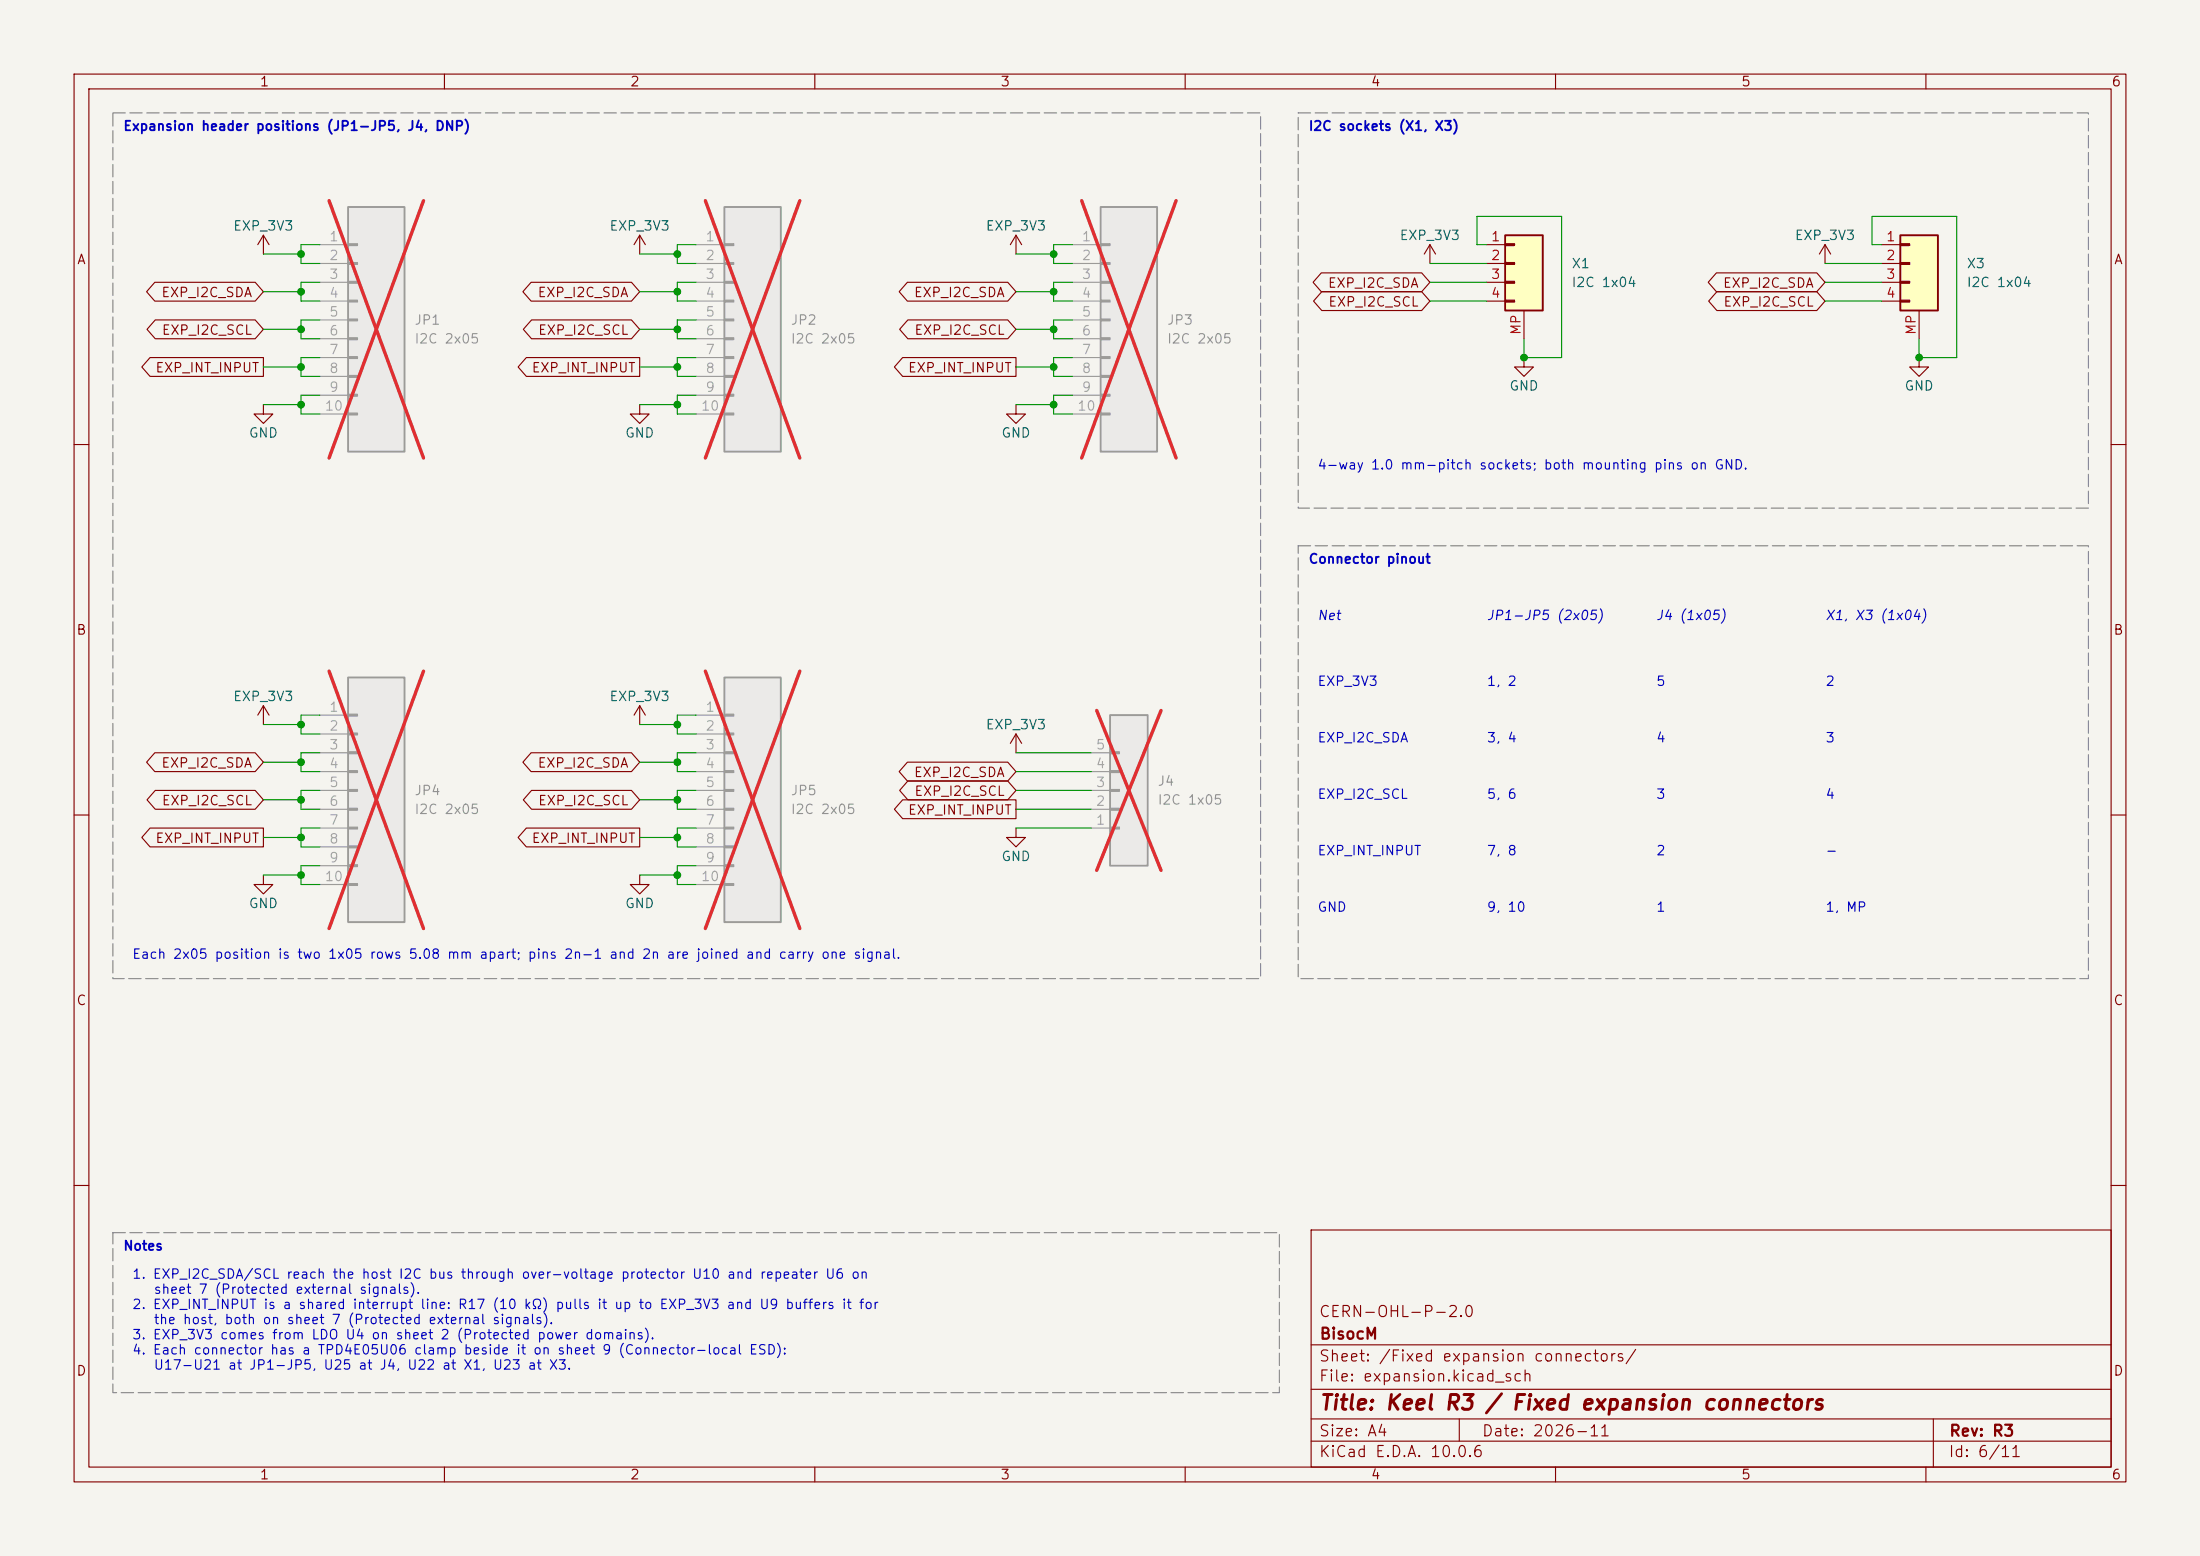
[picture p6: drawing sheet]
<svg xmlns="http://www.w3.org/2000/svg" width="297mm" height="210mm" viewBox="0 0 297 210" stroke-linecap="round" stroke-linejoin="round" font-family="sans-serif">
<path d="M0 0h297v210h-297z" fill="#f5f4ef" stroke="#f5f4ef" stroke-width=".14"/>
<g fill="none" stroke="#840000" stroke-width=".15">
<path d="M10 10h277v190h-277zM12 12h273v186h-273zM60 10v2M110 10v2M160 10v2M210 10v2M260 10v2M10 60h2M285 60h2M10 110h2M285 110h2M10 160h2"/>
<path d="M177 166h108v32h-108zM285 160h2M60 198v2M110 198v2M160 198v2M177 194.5h108M177 191.5h108M177 187.5h108M177 181.5h108M197 191.5v3M210 198v2M260 198v2"/>
<path d="M261 191.5v6.5"/>
</g>
<path d="M97.8 27.9h7.6v33.1h-7.6z" fill="#ebeae8"/>
<path d="M97.8 27.9h7.6v33.1h-7.6z" fill="none" stroke="#9c9b98" stroke-width=".25"/>
<g fill="#9c9b98" stroke="#9c9b98" stroke-width=".15">
<path d="M97.8 32.9h1.3v.2h-1.3z"/>
<path d="M97.8 35.4h1.3v.3h-1.3z"/>
<path d="M97.8 38h1.3v.2h-1.3z"/>
<path d="M97.8 40.5h1.3v.3h-1.3z"/>
<path d="M97.8 43.1h1.3v.2h-1.3z"/>
<path d="M97.8 45.6h1.3v.2h-1.3z"/>
<path d="M97.8 48.1h1.3v.3h-1.3z"/>
<path d="M97.8 50.7h1.3v.2h-1.3z"/>
<path d="M97.8 53.2h1.3v.3h-1.3z"/>
<path d="M97.8 55.8h1.3v.2h-1.3z"/>
</g>
<path d="M94 33h3.8M94 35.6h3.8M94 38.1h3.8M94 40.6h3.8M94 43.2h3.8M94 45.7h3.8M94 48.3h3.8M94 50.8h3.8M94 53.3h3.8M94 55.9h3.8" fill="none" stroke="#9c9b98" stroke-width=".15"/>
<path d="M95.2 27.1l12.8 34.7M108 27.1l-12.8 34.7" fill="none" stroke="#e12e31" stroke-width=".46"/>
<path d="M47 27.9h7.6v33.1h-7.6z" fill="#ebeae8"/>
<path d="M47 27.9h7.6v33.1h-7.6z" fill="none" stroke="#9c9b98" stroke-width=".25"/>
<g fill="#9c9b98" stroke="#9c9b98" stroke-width=".15">
<path d="M47 32.9h1.3v.2h-1.3z"/>
<path d="M47 35.4h1.3v.3h-1.3z"/>
<path d="M47 38h1.3v.2h-1.3z"/>
<path d="M47 40.5h1.3v.3h-1.3z"/>
<path d="M47 43.1h1.3v.2h-1.3z"/>
<path d="M47 45.6h1.3v.2h-1.3z"/>
<path d="M47 48.1h1.3v.3h-1.3z"/>
<path d="M47 50.7h1.3v.2h-1.3z"/>
<path d="M47 53.2h1.3v.3h-1.3z"/>
<path d="M47 55.8h1.3v.2h-1.3z"/>
</g>
<path d="M43.2 33h3.8M43.2 35.6h3.8M43.2 38.1h3.8M43.2 40.6h3.8M43.2 43.2h3.8M43.2 45.7h3.8M43.2 48.3h3.8M43.2 50.8h3.8M43.2 53.3h3.8M43.2 55.9h3.8" fill="none" stroke="#9c9b98" stroke-width=".15"/>
<path d="M44.4 27.1l12.8 34.7M57.2 27.1l-12.8 34.7" fill="none" stroke="#e12e31" stroke-width=".46"/>
<path d="M86.4 95.3l-.8 1.2M86.4 95.3l.7 1.2M86.4 95.3v2.5M35.6 118.1v1.3h1.2l-1.2 1.3-1.3-1.3h1.3" fill="none" stroke="#840000" stroke-width=".15"/>
<path d="M149.9 96.5h5v20.3h-5z" fill="#ebeae8"/>
<path d="M149.9 96.5h5v20.3h-5z" fill="none" stroke="#9c9b98" stroke-width=".25"/>
<g fill="#9c9b98" stroke="#9c9b98" stroke-width=".15">
<path d="M149.9 111.6h1.2v.3h-1.2z"/>
<path d="M149.9 109.1h1.2v.2h-1.2z"/>
<path d="M149.9 106.6h1.2v.2h-1.2z"/>
<path d="M149.9 104h1.2v.3h-1.2z"/>
<path d="M149.9 101.5h1.2v.2h-1.2z"/>
</g>
<path d="M147.3 111.8h2.6M147.3 109.2h2.6M147.3 106.7h2.6M147.3 104.1h2.6M147.3 101.6h2.6" fill="none" stroke="#9c9b98" stroke-width=".15"/>
<path d="M148.1 95.9l8.6 21.6M156.7 95.9l-8.6 21.6" fill="none" stroke="#e12e31" stroke-width=".46"/>
<path d="M86.4 31.8l-.8 1.2M86.4 31.8l.7 1.2M86.4 31.8v2.5M86.4 54.6v1.3h1.2l-1.2 1.3-1.3-1.3h1.3M259.1 48.3v1.2h1.2l-1.2 1.3-1.3-1.3h1.3M35.6 95.3l-.8 1.2M35.6 95.3l.7 1.2M35.6 95.3v2.5M86.4 118.1v1.3h1.2l-1.2 1.3-1.3-1.3h1.3M137.2 111.8v1.2h1.2l-1.2 1.3-1.3-1.3h1.3" fill="none" stroke="#840000" stroke-width=".15"/>
<path d="M47 91.4h7.6v33.1h-7.6z" fill="#ebeae8"/>
<path d="M47 91.4h7.6v33.1h-7.6z" fill="none" stroke="#9c9b98" stroke-width=".25"/>
<g fill="#9c9b98" stroke="#9c9b98" stroke-width=".15">
<path d="M47 96.4h1.3v.2h-1.3z"/>
<path d="M47 98.9h1.3v.3h-1.3z"/>
<path d="M47 101.5h1.3v.2h-1.3z"/>
<path d="M47 104h1.3v.3h-1.3z"/>
<path d="M47 106.6h1.3v.2h-1.3z"/>
<path d="M47 109.1h1.3v.2h-1.3z"/>
<path d="M47 111.6h1.3v.3h-1.3z"/>
<path d="M47 114.2h1.3v.2h-1.3z"/>
<path d="M47 116.7h1.3v.3h-1.3z"/>
<path d="M47 119.3h1.3v.2h-1.3z"/>
</g>
<path d="M43.2 96.5h3.8M43.2 99.1h3.8M43.2 101.6h3.8M43.2 104.1h3.8M43.2 106.7h3.8M43.2 109.2h3.8M43.2 111.8h3.8M43.2 114.3h3.8M43.2 116.8h3.8M43.2 119.4h3.8" fill="none" stroke="#9c9b98" stroke-width=".15"/>
<path d="M44.4 90.6l12.8 34.7M57.2 90.6l-12.8 34.7" fill="none" stroke="#e12e31" stroke-width=".46"/>
<path d="M35.6 31.8l-.8 1.2M35.6 31.8l.7 1.2M35.6 31.8v2.5M35.6 54.6v1.3h1.2l-1.2 1.3-1.3-1.3h1.3M137.2 99.1l-.8 1.2M137.2 99.1l.7 1.2M137.2 99.1v2.5" fill="none" stroke="#840000" stroke-width=".15"/>
<path d="M97.8 91.4h7.6v33.1h-7.6z" fill="#ebeae8"/>
<path d="M97.8 91.4h7.6v33.1h-7.6z" fill="none" stroke="#9c9b98" stroke-width=".25"/>
<g fill="#9c9b98" stroke="#9c9b98" stroke-width=".15">
<path d="M97.8 96.4h1.3v.2h-1.3z"/>
<path d="M97.8 98.9h1.3v.3h-1.3z"/>
<path d="M97.8 101.5h1.3v.2h-1.3z"/>
<path d="M97.8 104h1.3v.3h-1.3z"/>
<path d="M97.8 106.6h1.3v.2h-1.3z"/>
<path d="M97.8 109.1h1.3v.2h-1.3z"/>
<path d="M97.8 111.6h1.3v.3h-1.3z"/>
<path d="M97.8 114.2h1.3v.2h-1.3z"/>
<path d="M97.8 116.7h1.3v.3h-1.3z"/>
<path d="M97.8 119.3h1.3v.2h-1.3z"/>
</g>
<path d="M94 96.5h3.8M94 99.1h3.8M94 101.6h3.8M94 104.1h3.8M94 106.7h3.8M94 109.2h3.8M94 111.8h3.8M94 114.3h3.8M94 116.8h3.8M94 119.4h3.8" fill="none" stroke="#9c9b98" stroke-width=".15"/>
<path d="M95.2 90.6l12.8 34.7M108 90.6l-12.8 34.7" fill="none" stroke="#e12e31" stroke-width=".46"/>
<path d="M137.2 31.8l-.8 1.2M137.2 31.8l.7 1.2M137.2 31.8v2.5M137.2 54.6v1.3h1.2l-1.2 1.3-1.3-1.3h1.3" fill="none" stroke="#840000" stroke-width=".15"/>
<path d="M148.6 27.9h7.6v33.1h-7.6z" fill="#ebeae8"/>
<path d="M148.6 27.9h7.6v33.1h-7.6z" fill="none" stroke="#9c9b98" stroke-width=".25"/>
<g fill="#9c9b98" stroke="#9c9b98" stroke-width=".15">
<path d="M148.6 32.9h1.3v.2h-1.3z"/>
<path d="M148.6 35.4h1.3v.3h-1.3z"/>
<path d="M148.6 38h1.3v.2h-1.3z"/>
<path d="M148.6 40.5h1.3v.3h-1.3z"/>
<path d="M148.6 43.1h1.3v.2h-1.3z"/>
<path d="M148.6 45.6h1.3v.2h-1.3z"/>
<path d="M148.6 48.1h1.3v.3h-1.3z"/>
<path d="M148.6 50.7h1.3v.2h-1.3z"/>
<path d="M148.6 53.2h1.3v.3h-1.3z"/>
<path d="M148.6 55.8h1.3v.2h-1.3z"/>
</g>
<path d="M144.8 33h3.8M144.8 35.6h3.8M144.8 38.1h3.8M144.8 40.6h3.8M144.8 43.2h3.8M144.8 45.7h3.8M144.8 48.3h3.8M144.8 50.8h3.8M144.8 53.3h3.8M144.8 55.9h3.8" fill="none" stroke="#9c9b98" stroke-width=".15"/>
<path d="M146 27.1l12.8 34.7M158.8 27.1l-12.8 34.7" fill="none" stroke="#e12e31" stroke-width=".46"/>
<path d="M193 33l-.7 1.3M193 33l.8 1.3M193 33v2.6M205.7 48.3v1.2h1.3l-1.3 1.3-1.2-1.3h1.2" fill="none" stroke="#840000" stroke-width=".15"/>
<path d="M203.2 31.8h5.1v10.1h-5.1z" fill="#ffffc2"/>
<path d="M203.2 31.8h5.1v10.1h-5.1z" fill="none" stroke="#840000" stroke-width=".25"/>
<g fill="#840000" stroke="#840000" stroke-width=".15">
<path d="M203.2 32.9h1.3v.2h-1.3z"/>
<path d="M203.2 35.4h1.3v.3h-1.3z"/>
<path d="M203.2 38h1.3v.2h-1.3z"/>
<path d="M203.2 40.5h1.3v.3h-1.3z"/>
</g>
<path d="M200.7 33h2.5M200.7 35.6h2.5M200.7 38.1h2.5M200.7 40.6h2.5M205.7 41.9v3.8" fill="none" stroke="#840000" stroke-width=".15"/>
<path d="M256.5 31.8h5.1v10.1h-5.1z" fill="#ffffc2"/>
<path d="M256.5 31.8h5.1v10.1h-5.1z" fill="none" stroke="#840000" stroke-width=".25"/>
<g fill="#840000" stroke="#840000" stroke-width=".15">
<path d="M256.5 32.9h1.3v.2h-1.3z"/>
<path d="M256.5 35.4h1.3v.3h-1.3z"/>
<path d="M256.5 38h1.3v.2h-1.3z"/>
<path d="M256.5 40.5h1.3v.3h-1.3z"/>
</g>
<g fill="none" stroke="#840000" stroke-width=".15">
<path d="M20.9 38.1h13.5l1.2 1.3-1.2 1.2h-13.5l-1.1-1.2zM71.7 38.1h13.5l1.2 1.3-1.2 1.2h-13.5l-1.1-1.2zM122.5 38.1h13.5l1.2 1.3-1.2 1.2h-13.5l-1.1-1.2zM178.4 36.8h13.5l1.1 1.3-1.1 1.3h-13.5l-1.1-1.3zM178.4 39.4h13.5l1.1 1.2-1.1 1.3h-13.5l-1.1-1.3zM231.7 36.8h13.6l1.1 1.3-1.1 1.3h-13.6l-1.1-1.3zM231.8 39.4h13.5l1.1 1.2-1.1 1.3h-13.5l-1.1-1.3zM246.4 33l-.8 1.3M246.4 33l.7 1.3M246.4 33v2.6M254 33h2.5M254 35.6h2.5"/>
<path d="M254 38.1h2.5M20.3 48.3h15.3v2.5h-15.3l-1.2-1.3zM21 43.2h13.4l1.2 1.3-1.2 1.2h-13.4l-1.2-1.2zM71.1 48.3h15.3v2.5h-15.3l-1.2-1.3zM71.8 43.2h13.4l1.2 1.3-1.2 1.2h-13.4l-1.2-1.2zM121.9 48.3h15.3v2.5h-15.3l-1.2-1.3zM122.6 43.2h13.4l1.2 1.3-1.2 1.2h-13.4l-1.2-1.2zM254 40.6h2.5M259.1 41.9v3.8M20.3 111.8h15.3v2.5h-15.3l-1.2-1.3zM20.9 101.6h13.5l1.2 1.3-1.2 1.2h-13.5l-1.1-1.2zM21 106.7h13.4l1.2 1.3-1.2 1.2h-13.4l-1.2-1.2z"/>
<path d="M71.1 111.8h15.3v2.5h-15.3l-1.2-1.3zM71.7 101.6h13.5l1.2 1.3-1.2 1.2h-13.5l-1.1-1.2zM71.8 106.7h13.4l1.2 1.3-1.2 1.2h-13.4l-1.2-1.2zM121.9 107.9h15.3v2.6h-15.3l-1.2-1.3zM122.5 102.9h13.5l1.2 1.2-1.2 1.3h-13.5l-1.1-1.3zM122.6 105.4h13.4l1.2 1.3-1.2 1.3h-13.4l-1.2-1.3z"/>
</g>
<g fill="none" stroke="#009600" stroke-width=".15">
<path d="M35.6 34.3h5M35.6 39.4h5M43.2 33h-2.6v2.6h2.6M43.2 38.1h-2.6v2.5h2.6M86.4 34.3h5M86.4 39.4h5M94 33h-2.6v2.6h2.6M94 38.1h-2.6v2.5h2.6M137.2 34.3h5M137.2 39.4h5M144.8 38.1h-2.6v2.5h2.6M144.8 33h-2.6v2.6h2.6"/>
<path d="M193 35.6h7.7M193 38.1h7.7M200.7 33h-1.3v-3.8h11.4v19.1h-5.1v-2.6M246.4 35.6h7.6M246.4 38.1h7.6M254 33h-1.3v-3.8h11.5v19.1h-5.1v-2.6M35.6 54.6h5M35.6 44.5h5M35.6 49.5h5M43.2 43.2h-2.6v2.5h2.6M43.2 48.3h-2.6v2.5h2.6M43.2 53.3h-2.6v2.6h2.6"/>
<path d="M86.4 54.6h5M86.4 44.5h5M86.4 49.5h5M94 48.3h-2.6v2.5h2.6M94 53.3h-2.6v2.6h2.6M94 43.2h-2.6v2.5h2.6M137.2 54.6h5M137.2 44.5h5M137.2 49.5h5M144.8 48.3h-2.6v2.5h2.6M144.8 53.3h-2.6v2.6h2.6M144.8 43.2h-2.6v2.5h2.6"/>
<path d="M193 40.6h7.7M246.4 40.6h7.6M35.6 97.8h5M43.2 96.5h-2.6v2.6h2.6M86.4 97.8h5M94 96.5h-2.6v2.6h2.6M35.6 108h5M35.6 102.9h5M35.6 113h5M35.6 118.1h5M43.2 101.6h-2.6v2.5h2.6M43.2 106.7h-2.6v2.5h2.6"/>
<path d="M43.2 111.8h-2.6v2.5h2.6M43.2 116.8h-2.6v2.6h2.6M86.4 108h5M86.4 102.9h5M86.4 113h5M86.4 118.1h5M94 101.6h-2.6v2.5h2.6M94 106.7h-2.6v2.5h2.6M94 111.8h-2.6v2.5h2.6M94 116.8h-2.6v2.6h2.6M137.2 104.1h10.1M137.2 106.7h10.1"/>
<path d="M137.2 101.6h10.1M137.2 109.2h10.1M137.2 111.8h10.1"/>
</g>
<path d="M15.2 15.2h155v116.9h-155zM175.3 15.2h106.6v53.4h-106.6zM175.3 73.7h106.6v58.4h-106.6zM15.2 166.4h157.5v21.6h-157.5z" fill="none" stroke="#848484" stroke-width=".15" stroke-dasharray="1.7 .6"/>
<g fill="#009600" stroke="#009600" stroke-width=".14">
<circle cx="40.6" cy="39.4" r=".46"/>
<circle cx="40.6" cy="44.5" r=".46"/>
<circle cx="40.6" cy="49.5" r=".46"/>
<circle cx="40.6" cy="54.6" r=".46"/>
<circle cx="91.4" cy="39.4" r=".46"/>
<circle cx="40.6" cy="34.3" r=".46"/>
<circle cx="91.4" cy="54.6" r=".46"/>
<circle cx="40.6" cy="102.9" r=".46"/>
<circle cx="40.6" cy="97.8" r=".46"/>
<circle cx="40.6" cy="108" r=".46"/>
<circle cx="40.6" cy="113" r=".46"/>
<circle cx="40.6" cy="118.1" r=".46"/>
<circle cx="91.4" cy="102.9" r=".46"/>
<circle cx="91.4" cy="108" r=".46"/>
<circle cx="91.4" cy="113" r=".46"/>
<circle cx="91.4" cy="118.1" r=".46"/>
<circle cx="91.4" cy="34.3" r=".46"/>
<circle cx="91.4" cy="44.5" r=".46"/>
<circle cx="91.4" cy="49.5" r=".46"/>
<circle cx="91.4" cy="97.8" r=".46"/>
<circle cx="142.2" cy="44.5" r=".46"/>
<circle cx="142.2" cy="49.5" r=".46"/>
<circle cx="142.2" cy="54.6" r=".46"/>
<circle cx="142.2" cy="34.3" r=".46"/>
<circle cx="142.2" cy="39.4" r=".46"/>
<circle cx="259.1" cy="48.3" r=".46"/>
<circle cx="205.7" cy="48.3" r=".46"/>
</g>
<text font-size="2" fill="#840000" x="178" y="190.8">Title: Keel R3 / Fixed expansion connectors</text>
<g font-size="1.5" fill="#840000">
<text x="178" y="178.1">CERN-OHL-P-2.0</text>
<text x="178" y="184.1">Sheet: /Fixed expansion connectors/</text>
<text x="178" y="181.1">BisocM</text>
<text x="178" y="186.8">File: expansion.kicad_sch</text>
<text x="178" y="197">KiCad E.D.A. 10.0.6</text>
<text x="178" y="194.2">Size: A4</text>
<text x="200" y="194.2">Date: 2026-11</text>
<text x="263" y="197">Id: 6/11</text>
<text x="263" y="194.2">Rev: R3</text>
</g>
<g font-size="1.3" fill="#840000">
<text x="35" y="12">1</text>
<text x="85" y="12">2</text>
<text x="135" y="12">3</text>
<text x="185" y="12">4</text>
<text x="235" y="12">5</text>
<text x="285" y="12">6</text>
<text x="10.3" y="36">A</text>
<text x="285.3" y="36">A</text>
<text x="21.7" y="40.4">EXP_I2C_SDA</text>
<text x="72.5" y="40.4">EXP_I2C_SDA</text>
<text x="123.3" y="40.4">EXP_I2C_SDA</text>
<text x="179.2" y="39.2">EXP_I2C_SDA</text>
<text x="179.2" y="41.7">EXP_I2C_SCL</text>
<text x="232.5" y="39.2">EXP_I2C_SDA</text>
<text x="232.6" y="41.7">EXP_I2C_SCL</text>
<text x="21.7" y="45.5">EXP_I2C_SCL</text>
<text x="72.5" y="45.5">EXP_I2C_SCL</text>
<text x="123.3" y="45.5">EXP_I2C_SCL</text>
<text x="20.9" y="50.6">EXP_INT_INPUT</text>
<text x="71.7" y="50.6">EXP_INT_INPUT</text>
<text x="122.5" y="50.6">EXP_INT_INPUT</text>
<text x="10.2" y="86">B</text>
<text x="285.2" y="86">B</text>
<text x="21.7" y="103.9">EXP_I2C_SDA</text>
<text x="72.5" y="103.9">EXP_I2C_SDA</text>
<text x="123.3" y="105.2">EXP_I2C_SDA</text>
<text x="123.3" y="107.7">EXP_I2C_SCL</text>
<text x="21.7" y="109">EXP_I2C_SCL</text>
<text x="72.5" y="109">EXP_I2C_SCL</text>
<text x="122.5" y="110.3">EXP_INT_INPUT</text>
<text x="20.9" y="114.1">EXP_INT_INPUT</text>
<text x="71.7" y="114.1">EXP_INT_INPUT</text>
<text x="10.2" y="136">C</text>
<text x="285.2" y="136">C</text>
<text x="10.2" y="186">D</text>
<text x="285.2" y="186">D</text>
<text x="35" y="200">1</text>
<text x="85" y="200">2</text>
<text x="135" y="200">3</text>
<text x="185" y="200">4</text>
<text x="235" y="200">5</text>
<text x="285" y="200">6</text>
</g>
<g font-size="1.3" fill="#0000c2">
<text x="16.6" y="18">Expansion header positions (JP1-JP5, J4, DNP)</text>
<text x="176.6" y="18">I2C sockets (X1, X3)</text>
<text x="177.8" y="63.7">4-way 1.0 mm-pitch sockets; both mounting pins on GND.</text>
<text x="176.6" y="76.4">Connector pinout</text>
<text x="177.7" y="84">Net</text>
<text x="200.6" y="84">JP1-JP5 (2x05)</text>
<text x="223.4" y="84">J4 (1x05)</text>
<text x="246.3" y="84">X1,</text>
<text x="250.3" y="84">X3 (1x04)</text>
<text x="177.8" y="92.9">EXP_3V3</text>
<text x="200.6" y="92.9">1, 2</text>
<text x="223.5" y="92.9">5</text>
<text x="246.4" y="92.9">2</text>
<text x="177.8" y="100.5">EXP_I2C_SDA</text>
<text x="200.6" y="100.5">3, 4</text>
<text x="223.5" y="100.5">4</text>
<text x="246.4" y="100.5">3</text>
<text x="177.8" y="108.1">EXP_I2C_SCL</text>
<text x="200.6" y="108.1">5, 6</text>
<text x="223.5" y="108.1">3</text>
<text x="246.4" y="108.1">4</text>
<text x="177.8" y="115.8">EXP_INT_INPUT</text>
<text x="200.6" y="115.8">7, 8</text>
<text x="223.5" y="115.8">2</text>
<text x="246.4" y="115.8">-</text>
<text x="177.8" y="123.4">GND</text>
<text x="200.6" y="123.4">9, 10</text>
<text x="223.5" y="123.4">1</text>
<text x="246.4" y="123.4">1, MP</text>
<text x="17.8" y="129.7">Each 2x05 position is two 1x05 rows 5.08 mm apart; pins 2n-1 and 2n are joined and carry one signal.</text>
<text x="16.6" y="169.1">Notes</text>
<text x="17.8" y="172.9">1. EXP_I2C_SDA/SCL reach the host I2C bus through over-voltage protector U10 and repeater U6 on</text>
<text x="17.8" y="177">2. EXP_INT_INPUT is a shared interrupt line: R17 (10 kΩ) pulls it up to EXP_3V3 and U9 buffers it for</text>
<text x="20.7" y="175">sheet 7 (Protected external signals).</text>
<text x="20.7" y="179">the host, both on sheet 7 (Protected external signals).</text>
<text x="17.8" y="181.1">3. EXP_3V3 comes from LDO U4 on sheet 2 (Protected power domains).</text>
<text x="17.8" y="183.1">4. Each connector has a TPD4E05U06 clamp beside it on sheet 9 (Connector-local ESD):</text>
<text x="20.7" y="185.2">U17-U21 at JP1-JP5, U25 at J4, U22 at X1, U23 at X3.</text>
</g>
<g font-size="1.3" fill="#006464">
<text x="31.4" y="31.4">EXP_3V3</text>
<text x="82.2" y="31.4">EXP_3V3</text>
<text x="133" y="31.4">EXP_3V3</text>
<text x="188.9" y="32.7">EXP_3V3</text>
<text x="242.2" y="32.7">EXP_3V3</text>
<text x="212.1" y="36.5">X1</text>
<text x="212.1" y="39.1">I2C 1x04</text>
<text x="265.4" y="36.5">X3</text>
<text x="265.4" y="39.1">I2C 1x04</text>
<text x="203.7" y="53">GND</text>
<text x="257" y="53">GND</text>
<text x="33.5" y="59.4">GND</text>
<text x="84.3" y="59.4">GND</text>
<text x="135.1" y="59.4">GND</text>
<text x="31.4" y="94.9">EXP_3V3</text>
<text x="82.2" y="94.9">EXP_3V3</text>
<text x="133" y="98.8">EXP_3V3</text>
<text x="135.1" y="116.5">GND</text>
<text x="33.5" y="122.9">GND</text>
<text x="84.3" y="122.9">GND</text>
</g>
<g font-size="1.3" fill="#a5a4a2">
<text x="44.4" y="32.9">1</text>
<text x="44.4" y="35.4">2</text>
<text x="95.2" y="32.9">1</text>
<text x="95.2" y="35.4">2</text>
<text x="146" y="32.9">1</text>
<text x="146" y="35.4">2</text>
<text x="44.4" y="38">3</text>
<text x="44.4" y="40.5">4</text>
<text x="95.2" y="38">3</text>
<text x="95.2" y="40.5">4</text>
<text x="146" y="38">3</text>
<text x="146" y="40.5">4</text>
<text x="44.4" y="43">5</text>
<text x="44.4" y="45.6">6</text>
<text x="95.2" y="43">5</text>
<text x="95.2" y="45.6">6</text>
<text x="146" y="43">5</text>
<text x="146" y="45.6">6</text>
<text x="44.4" y="48.1">7</text>
<text x="44.4" y="50.7">8</text>
<text x="44.4" y="53.2">9</text>
<text x="95.2" y="48.1">7</text>
<text x="95.2" y="50.7">8</text>
<text x="95.2" y="53.2">9</text>
<text x="146" y="48.1">7</text>
<text x="146" y="50.7">8</text>
<text x="146" y="53.2">9</text>
<text x="43.7" y="55.7">10</text>
<text x="94.5" y="55.7">10</text>
<text x="145.3" y="55.7">10</text>
<text x="44.4" y="96.4">1</text>
<text x="44.4" y="98.9">2</text>
<text x="44.4" y="101.5">3</text>
<text x="95.2" y="96.4">1</text>
<text x="95.2" y="98.9">2</text>
<text x="95.2" y="101.5">3</text>
<text x="147.9" y="101.5">5</text>
<text x="44.4" y="104">4</text>
<text x="44.4" y="106.5">5</text>
<text x="95.2" y="104">4</text>
<text x="95.2" y="106.5">5</text>
<text x="147.9" y="106.5">3</text>
<text x="147.9" y="104">4</text>
<text x="44.4" y="109.1">6</text>
<text x="44.4" y="111.6">7</text>
<text x="95.2" y="109.1">6</text>
<text x="95.2" y="111.6">7</text>
<text x="147.9" y="111.6">1</text>
<text x="147.9" y="109.1">2</text>
<text x="43.7" y="119.2">10</text>
<text x="44.4" y="114.2">8</text>
<text x="44.4" y="116.7">9</text>
<text x="94.5" y="119.2">10</text>
<text x="95.2" y="114.2">8</text>
<text x="95.2" y="116.7">9</text>
</g>
<g font-size="1.3" fill="#a90000">
<text x="201.2" y="32.9">1</text>
<text x="201.2" y="35.4">2</text>
<text x="254.5" y="32.9">1</text>
<text x="254.5" y="35.4">2</text>
<text x="201.2" y="38">3</text>
<text x="201.2" y="40.5">4</text>
<text x="254.5" y="38">3</text>
<text x="254.5" y="40.5">4</text>
<text x="205.6" y="45.3" transform="rotate(-90 205.6 45.3)">MP</text>
<text x="258.9" y="45.3" transform="rotate(-90 258.9 45.3)">MP</text>
</g>
<g font-size="1.3" fill="#939391">
<text x="55.9" y="44.1">JP1</text>
<text x="55.9" y="46.7">I2C 2x05</text>
<text x="106.7" y="44.1">JP2</text>
<text x="106.7" y="46.7">I2C 2x05</text>
<text x="157.5" y="44.1">JP3</text>
<text x="157.5" y="46.7">I2C 2x05</text>
<text x="55.9" y="107.6">JP4</text>
<text x="106.7" y="107.6">JP5</text>
<text x="156.2" y="106.4">J4</text>
<text x="55.9" y="110.2">I2C 2x05</text>
<text x="106.7" y="110.2">I2C 2x05</text>
<text x="156.2" y="108.9">I2C 1x05</text>
</g>
</svg>
